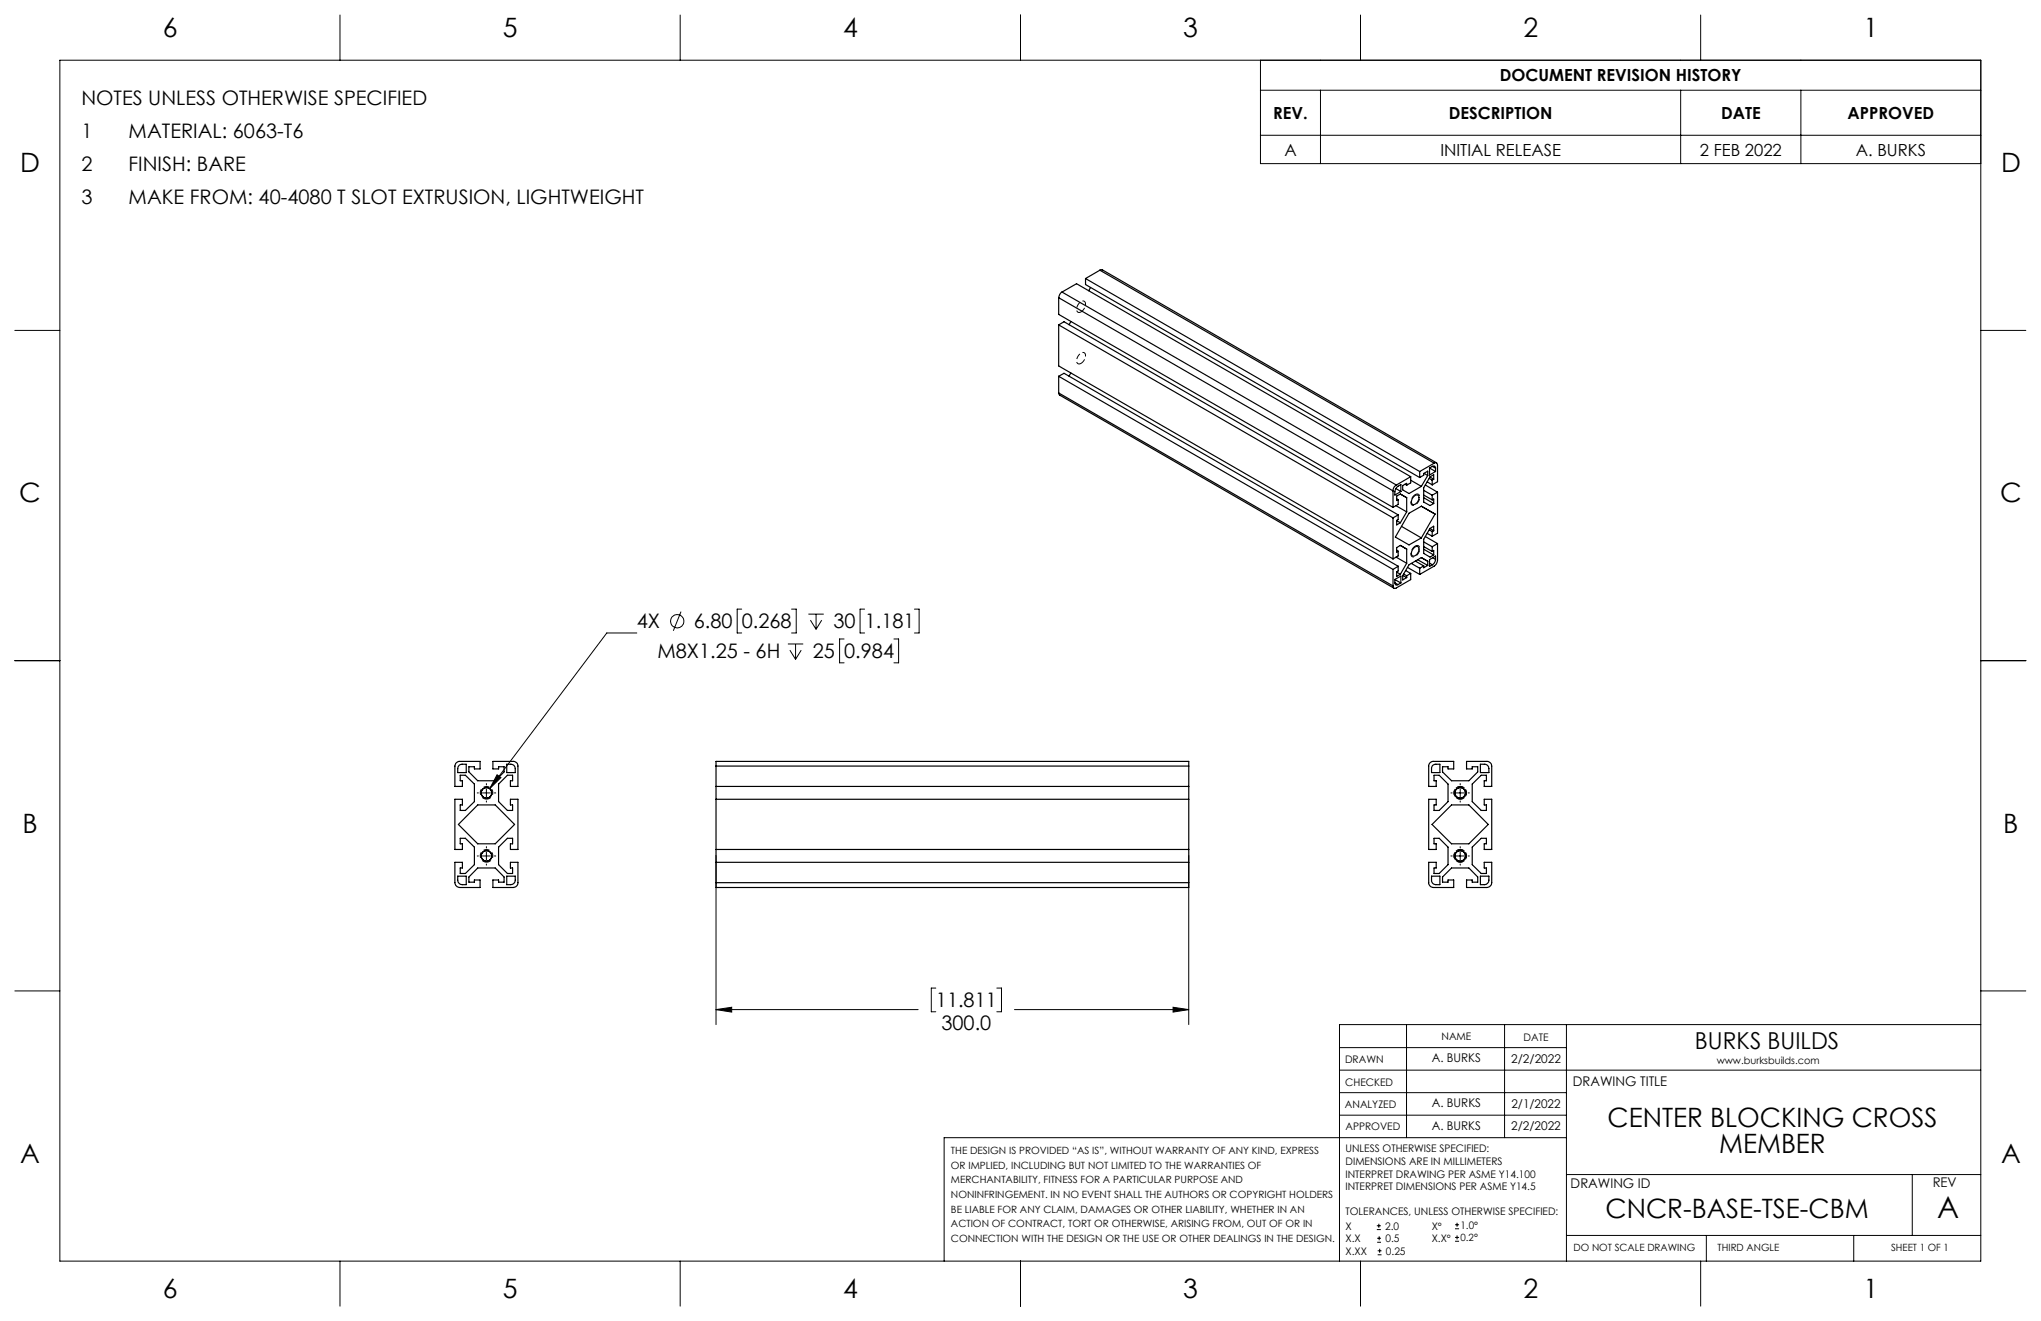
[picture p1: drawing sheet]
<svg xmlns="http://www.w3.org/2000/svg" width="432mm" height="279mm" viewBox="0 0 432 279" stroke-linecap="round" stroke-linejoin="round" font-family="sans-serif">
<g fill="none" stroke="#000" stroke-width=".21">
<path d="M12.7 12.7h406.4v254h-406.4zM71.9 3.2v9.5M143.9 3.2v9.5M215.9 3.2v9.5M266.7 12.7v21.9h152.4M266.7 19.1h152.4M279.4 19.1v15.5M287.8 3.2v9.5M355.6 19.1v15.5M359.8 3.2v9.5M381 19.1v15.5M266.7 28.6h152.4"/>
<path d="M3.1 69.9h9.6M419.1 69.9h9.5M3.1 139.7h9.6M134.7 133.9h-6.3l-24.8 32.9M144.1 129.4l-1.6 4M156.9 128.8h-.9v5.1h.9M166.7 136.2h3.2M167.1 137.5l1.2 2M167.5 128.8h1v5.1h-1M168.3 136.2v3.3M169.5 137.5l-1.2 2M171 129.9h3.3"/>
<path d="M171.4 131.2l1.2 1.9M172.6 129.9v3.2M173.8 131.2l-1.2 1.9M178.6 135.1h-1v5.1h1M182.9 128.8h-.9v5.1h.9M189.1 135.1h1v5.1h-1M193.5 128.8h1v5.1h-1M419.1 139.7h9.5M101 167.7h.2M102.1 167.7h1.7M102.9 165.7v.3M102.9 166.9v1.7"/>
<path d="M102.9 169.4v.3M102.9 179.1v.3M104.6 167.7h.3M105.2 163.9l.8 .6-2.4 2.3zM307 167.7h.2M308.1 167.7h1.7M308.9 165.7v.3M308.9 166.9v1.7M308.9 169.4v.3M308.9 179.1v.3M310.6 167.7h.3M101 181h.2"/>
<path d="M102.1 181h1.7M102.9 180.2v1.7M102.9 182.7v.3M104.6 181h.3M151.5 180.9v35.8M251.5 180.9v35.8M307 181h.2M308.1 181h1.7M308.9 180.2v1.7M308.9 182.7v.3M310.6 181h.3M3.1 209.6h9.6"/>
<path d="M151.5 213.5l3.3-.5v1.1zM151.5 213.5h42.7M198 209h-1v5h1M210.9 209h1v5h-1M214.6 213.5h36.9M248.2 213l3.3 .5-3.3 .6zM297.6 216.7v23.9M318.3 216.7v23.9M331.4 216.7v50M419.1 216.7h-135.7v50M419.1 209.6h9.5M283.4 226.3h135.7"/>
<path d="M283.4 231.1h48M283.4 221.6h48M283.4 235.9h48M291.3 259.3h.8M291.7 258.8v.9M307.8 259.9h.9M307.8 259h.9M308.3 258.6v.9M331.4 248.4h87.7M331.4 240.6h-131.7v26.1M404.6 248.4v12.9M71.9 266.7v9.6"/>
<path d="M143.9 266.7v9.6M215.9 266.7v9.6M287.8 266.7v9.6M291.3 260.1h.8M291.4 262.7h.8M291.4 261.9h.8M291.5 265.4h.8M291.5 264.5h.8M291.8 261.5v.8M291.9 264.1v.9M307.8 262.5h.9M307.8 261.7h.9"/>
<path d="M308.3 261.3v.8M331.4 261.3h87.7M359.8 266.7v9.6M361 261.3v5.4M392.2 261.3v5.4"/>
<circle cx="143.3" cy="131.4" r="1.4"/>
</g>
<path d="M102.9 169a1.33 1.33 0 0 1-1.1-1.9 1.33 1.33 0 0 1 2.2-.2 1.33 1.33 0 0 1-.9 2.1h-.2M308.9 169a1.33 1.33 0 0 0 1.2-1.9 1.33 1.33 0 0 0-2.3-.2 1.33 1.33 0 0 0 1 2.1h.1M308.9 166.3a1.33 1.33 0 0 1 1.2 2 1.33 1.33 0 0 1-2.3 .1 1.33 1.33 0 0 1 1-2l.1-.1M308.9 179.7a1.33 1.33 0 0 1 1.2 1.9 1.33 1.33 0 0 1-2.3 .2 1.33 1.33 0 0 1 1-2.1h.1M102.9 182.3a1.33 1.33 0 0 1-1.1-1.9 1.33 1.33 0 0 1 2.2-.1 1.33 1.33 0 0 1-.9 2h-.2M308.9 182.3a1.33 1.33 0 0 0 1.2-1.9 1.33 1.33 0 0 0-2.3-.1 1.33 1.33 0 0 0 1 2h.1" fill="none" stroke="#000" stroke-width=".21" stroke-dasharray="1.3 .6" stroke-dashoffset=".3" stroke-linecap="butt"/>
<path d="M228.7 66a1.62 1.62 0 0 0 .7-2.3 1.52 1.52 0 0 0-1.3 2.3h.6M228.7 76.8a1.62 1.62 0 0 0 .7-2.2 1.52 1.52 0 0 0-1.3 2.3l.6-.1M299.4 104.6a.67 .67 0 0 1 .9 .1 .67 .67 0 0 1 0 .9 1.2 1.2 0 0 1-1.7 1.1 1.78 1.78 0 0 1 .8-2.1M299.4 115.5a.67 .67 0 0 1 .9 .1 .67 .67 0 0 1 0 .9 1.2 1.2 0 0 1-1.7 1.1 1.78 1.78 0 0 1 .8-2.1" fill="none" stroke="#000" stroke-width=".21" stroke-dasharray="1.3 .6" stroke-dashoffset=".1" stroke-linecap="butt"/>
<path d="M151.5 213.5l3.3-.5v1.1zM248.2 213l3.3 .5-3.3 .6zM105.2 163.9l-1.6 2.9 2.4-2.3z" fill="#000"/>
<g fill="none" stroke="#000" stroke-width=".25">
<path d="M229.7 58.9l70.7 40.8M229.7 58.9v1.3l70.7 40.8M232.7 57.1h.5l70.7 40.8M232.7 57.1l70.7 40.9M232.7 57.1l-3 1.8M224 63l70.7 40.8M224 63v3.5l70.7 40.8M224 68.7v8.7l70.7 40.8M224 79.6v3.5M224 68.7l70.7 40.8M224 68.7l1.1-.6 70.7 40.8M224 79.6l1.1-.6 70.7 40.8"/>
<path d="M224 79.6l70.7 40.8M224.7 61.8l-.5 .5-.2 .7M224.7 61.8l70.7 40.8M224.7 61.8l3.1-1.8 70.6 40.8M226.6 68l-.4 .7M226.6 78.9l-.4 .7M230.7 60.8l-.4 .7M224 83.1l.2 .5 70.7 40.8M224 83.1l70.7 40.8M300.4 99.7v1.3M302.4 99v1.5l1.3-.8M302.4 99l1.3 .7"/>
<path d="M303 98.6a.42 .42 0 0 1 .5 0 .42 .42 0 0 1 .2 .4M303 98.6l-.6 .4M303 98.6l.7 .4M303.4 98a.42 .42 0 0 1 .5-.1 .42 .42 0 0 1 .2 .5v3.5l-1.1 .7M303.4 98l-3 1.7M303.7 99v.7M294.7 103.8v3.5M294.7 109.5v8.7M295.3 103.3l1.1 .7M295.3 107l2.3 1.3M295.3 117.8l2.3 1.3M295.4 102.6a1.38 1.38 0 0 0-.7 1.2"/>
<path d="M295.5 105.5l.3 .2M295.5 110.1l.8 .5M295.5 116.4l.3 .2M295.6 102.9l.8-.4v1.5l-1.3 .7 .1-1zM295.8 105.7l-.3 .2v-1l.8-.4 1.3 .8v3M295.8 108.9v1l-.3 .2v.9l.8-.4M295.8 116.6l-.3 .2v-1l.8-.4 1.3 .7v3M295.8 119.8v1l-.3 .2v.9l.8-.4M295.8 105.7v1l-1.1 .6M295.8 116.6v1l-1.1 .6M295.8 108.9l-1.1 .6M295.8 119.8l-1.1 .6"/>
<path d="M296.5 111.3l4.2 2.5M297.3 102.4l.3 .2M297.6 119.1l-1.3 2.4M297.6 102.6v-.4l-.8 .5v.9l1.3 .8 2.6-1.5M297.6 108.3l-1.3 2.3M298.1 108.5l2.6-1.4 2.9 1.6-2.9 5.1-2.6 1.5-2.9-1.7zM298.4 100.8l-3 1.8M298.4 100.8v1.3l-.8 .5M298.4 101.6l2.3 1.3M298.6 119.2l1.8 1M299 105.1a.65 .65 0 0 1 1-.4 .65 .65 0 0 1 .1 1.1 .97 .97 0 0 1-1.4 .8l-.1-.7zM299.2 115.8a.57 .57 0 0 1 .8-.2 .57 .57 0 0 1 .2 .8 1.14 1.14 0 0 1-1.5 1.1l-.1-.4 .1-.6z"/>
<path d="M299.4 118.7l1.8 1M299.9 118.4l2.1 1.2M301.2 119.7l-.8 .5M301.2 103.7l1.8 1M301.2 104.7l1.8 1M301.2 105.3l2.1 1.2M301.2 114.6l1.8 1M301.2 115.6l1.8 1M301.2 116.2l2.1 1.2M301.3 100.1l.7 .5M301.6 102.6l2.5 1.5M301.6 113.5l2.5 1.5"/>
<path d="M301.9 101.9l1.1 .7M301.9 112.8l1.1 .6M302 119.6v-.9l-1.3-.8-2.6 1.6-1.3 2.2v1l.8-.5M302 100.6l-1.3 2.3M302 100.6v-.9l-.8 .5v.3l-.8 .5M302 119.6l-.8 .5v-.4M302.4 101.2l.6 .4M302.4 112.1l.6 .3M302.4 119.1l.6 .4M302.5 100.9l.8 .5M302.5 111.8l.8 .5M303 101.6v1"/>
<path d="M303 104.7v1M303 112.4v1M303 115.6v1M303 105.7l.3-.1v.9M303 116.6l.3-.2v1M303.1 118l.6 .3M303.3 101.4v-1l-.8 .5-1.3 2.3v3l1.3 .7 .8-.4M303.3 112.3v-1l-.8 .5-1.3 2.3v3l1.3 .7 .8-.4M303.3 101.4l-.3 .2M303.3 112.3l-.3 .1M303.7 118.3l-.3 .8-.4 .4M303.7 118.3v-.7l-1.3 .8v1.4l.6-.3"/>
<path d="M304.1 115v3.5a1.6 1.6 0 0 1-.7 1.2l-3 1.8M304.1 104.1v8.7l-1.1 .6M304.1 104.1l-1.1 .6M304.1 115l-1.1 .6M294.7 120.4v3.5M295.1 123.3a.4 .4 0 0 0 .2 .4 .4 .4 0 0 0 .5-.1M295.1 123.3v-.7l1.3-.8v1.5M295.1 122.6l1.3 .7M295.1 123.3l.7 .3M295.5 121l.8 .5M296.4 123.3l-.6 .3M296.8 121.7l.8 .5"/>
<path d="M297 121.4l.6 .4M297.4 120.7l1 .6M297.6 121.8v.4M297.8 120l2.6 1.5M298.4 121.3v1.3l-3 1.8a.43 .43 0 0 1-.5 0 .43 .43 0 0 1-.2-.5M298.4 121.3l-.8 .5M300.4 120.2v1.3M96.6 161.3l.4-.3h4.6v1.6h-1.2v-.4h-1.2v1.1l1.9 1.8h3.7l1.8-1.8v-1.1h-1.1v.4h-1.2v-1.6h4.3a.96 .96 0 0 1 1 1v4.3h-1.6v-1.2h.4v-1.1h-1l-1.9 1.8v3.7l1.9 1.9h1v-1.1h-.4v-1.2h1.6v10.6h-1.6v-1.2h.4v-1.2h-1l-1.9 1.9v3.7l1.9 1.8h1v-1.1h-.4v-1.2h1.6v4.3a1.02 1.02 0 0 1-1 1h-4.3v-1.6h1.2v.5h1.1v-1.1l-1.8-1.9h-3.7l-1.9 1.9v1.1h1.2v-.5h1.2v1.6h-4.3a1.09 1.09 0 0 1-1.1-1v-4.3h1.6v1.2h-.4v1.1h1.1l1.9-1.8v-3.7l-1.9-1.9h-1.1v1.2h.4v1.2h-1.6v-10.6h1.6v1.2h-.4v1.1h1.1l1.9-1.9v-3.7l-1.9-1.8h-1.1v1.1h.4v1.2h-1.6v-4.3zM97.1 161.9l.5-.3h1v1.8h-1.8v-.8zM101.1 170.3h3.7l4.1 4.1-4.1 4.1h-3.7l-4.1-4.1zM107.2 161.6h.9a.9 .9 0 0 1 .9 1v.8h-1.8zM151.5 162v-1h100v1"/>
<path d="M151.5 169.1h100M151.5 179.7h100M151.5 162v24.7M151.5 162h100M151.5 166.3h100M251.5 162v24.7M302.5 161.3l.6-.3h4.5v1.6h-1.2v-.4h-1.2v1.1l1.9 1.8h3.7l1.8-1.8v-1.1h-1.1v.4h-1.2v-1.6h4.3a1.02 1.02 0 0 1 1 1v4.3h-1.6v-1.2h.5v-1.1h-1.1l-1.9 1.8v3.7l1.9 1.9h1.1v-1.1h-.5v-1.2h1.6v10.6h-1.6v-1.2h.5v-1.2h-1.1l-1.9 1.9v3.7l1.9 1.8h1.1v-1.1h-.5v-1.2h1.6v4.3a1.09 1.09 0 0 1-1 1h-4.3v-1.6h1.2v.5h1.1v-1.1l-1.8-1.9h-3.7l-1.9 1.9v1.1h1.2v-.5h1.2v1.6h-4.4a1.02 1.02 0 0 1-.9-1v-4.3h1.5v1.2h-.4v1.1h1.1l1.9-1.8v-3.7l-1.9-1.9h-1.1v1.2h.4v1.2h-1.5v-10.6h1.5v1.2h-.4v1.1h1.1l1.9-1.9v-3.7l-1.9-1.8h-1.1v1.1h.4v1.2h-1.5v-4.4zM303 174.4l4.1-4.1h3.7l4.1 4.1-4.1 4.1h-3.7zM303.1 161.9l.5-.3h1v1.8h-1.7v-1zM313.2 161.6h.8a.9 .9 0 0 1 1 1v.8h-1.8zM96.8 185.3h1.8v1.8h-.8a.96 .96 0 0 1-1-.9zM107.2 185.3h1.8v.9a.96 .96 0 0 1-.9 .9h-.9z"/>
<path d="M151.5 186.7v1h100v-1M151.5 186.7h100M151.5 182.4h100M302.9 185.3h1.7v1.8h-.8a.9 .9 0 0 1-.9-.9zM313.2 185.3h1.8v.9a.96 .96 0 0 1-1 .9h-.8z"/>
<circle cx="102.9" cy="167.7" r="1.13"/>
<circle cx="102.9" cy="167.7" r="1.11"/>
<circle cx="308.9" cy="167.7" r="1.13"/>
<circle cx="102.9" cy="181" r="1.12"/>
<circle cx="102.9" cy="181" r="1.11"/>
<circle cx="308.9" cy="181" r="1.12"/>
</g>
<text font-size="6.3" x="409.8" y="257.6">A</text>
<g font-size="5.6">
<text x="34.4" y="7.9">6</text>
<text x="106.4" y="7.9">5</text>
<text x="178.4" y="7.9">4</text>
<text x="250.3" y="7.9">3</text>
<text x="322.3" y="7.9">2</text>
<text x="394.3" y="7.9">1</text>
<text x="4.2" y="36.4">D</text>
<text x="423.3" y="36.4">D</text>
<text x="4.1" y="106.3">C</text>
<text x="423.2" y="106.3">C</text>
<text x="4.7" y="176.1">B</text>
<text x="423.8" y="176.1">B</text>
<text x="340.1" y="238.3">CENTER BLOCKING CROSS</text>
<text x="4.3" y="246">A</text>
<text x="363.7" y="243.9">MEMBER</text>
<text x="423.4" y="246">A</text>
<text x="339.7" y="257.6">CNCR-BASE-TSE-CBM</text>
<text x="34.4" y="274.6">6</text>
<text x="106.4" y="274.6">5</text>
<text x="178.4" y="274.6">4</text>
<text x="250.3" y="274.6">3</text>
<text x="322.3" y="274.6">2</text>
<text x="394.3" y="274.6">1</text>
</g>
<text font-size="4.9" x="358.6" y="221.8">BURKS BUILDS</text>
<g font-size="4.2">
<text x="17.2" y="22.3">NOTES UNLESS OTHERWISE SPECIFIED</text>
<text x="17.2" y="29.3">1</text>
<text x="27.2" y="29.3">MATERIAL: 6063-T6</text>
<text x="17.2" y="36.2">2</text>
<text x="27.2" y="36.2">FINISH: BARE</text>
<text x="17.2" y="43.2">3</text>
<text x="27.2" y="43.2">MAKE FROM: 40-4080 T SLOT EXTRUSION, LIGHTWEIGHT</text>
<text x="134.7" y="132.9">4X</text>
<text x="146.8" y="132.9">6.80</text>
<text x="156.9" y="132.9">0.268</text>
<text x="176.3" y="132.9">30</text>
<text x="182.9" y="132.9">1.181</text>
<text x="139.1" y="139.3">M8X1.25 - 6H</text>
<text x="172" y="139.3">25</text>
<text x="178.6" y="139.3">0.984</text>
<text x="198" y="213.1">11.811</text>
<text x="199.2" y="217.8">300.0</text>
</g>
<g font-size="3.5">
<text x="317.3" y="17.2">DOCUMENT REVISION HISTORY</text>
<text x="269.4" y="25.1">REV.</text>
<text x="306.5" y="25.1">DESCRIPTION</text>
<text x="364.1" y="25.1">DATE</text>
<text x="390.9" y="25.1">APPROVED</text>
<text x="271.7" y="32.9">A</text>
<text x="304.7" y="32.9">INITIAL RELEASE</text>
<text x="359.6" y="32.9">2 FEB 2022</text>
<text x="392.6" y="32.9">A. BURKS</text>
</g>
<g font-size="2.8">
<text x="332.8" y="229.7">DRAWING TITLE</text>
<text x="332.3" y="251.3">DRAWING ID</text>
<text x="408.9" y="251.1">REV</text>
</g>
<g font-size="2.5">
<text x="302.9" y="224.7">A. BURKS</text>
<text x="319.7" y="224.9">2/2/2022</text>
<text x="302.9" y="239">A. BURKS</text>
<text x="302.9" y="234.2">A. BURKS</text>
<text x="319.7" y="239.1">2/2/2022</text>
<text x="319.8" y="234.3">2/1/2022</text>
</g>
<g font-size="2.2">
<text x="305" y="220">NAME</text>
<text x="322.3" y="220.2">DATE</text>
<text x="284.6" y="224.8">DRAWN</text>
<text x="284.6" y="229.7">CHECKED</text>
<text x="284.5" y="234.3">ANALYZED</text>
<text x="284.7" y="239.1">APPROVED</text>
<text x="284.7" y="243.7">UNLESS OTHERWISE SPECIFIED:</text>
<text x="284.7" y="246.4">DIMENSIONS ARE IN MILLIMETERS</text>
<text x="284.7" y="249">INTERPRET DRAWING PER ASME Y14.100</text>
<text x="284.7" y="251.7">INTERPRET DIMENSIONS PER ASME Y14.5</text>
<text x="284.7" y="257">TOLERANCES, UNLESS OTHERWISE SPECIFIED:</text>
<text x="284.7" y="260.1">X</text>
<text x="284.7" y="262.7">X.X</text>
<text x="293" y="260.1">2.0</text>
<text x="293.1" y="262.7">0.5</text>
<text x="302.9" y="260">X°</text>
<text x="302.9" y="262.7">X.X°</text>
<text x="309" y="259.9">1.0°</text>
<text x="284.7" y="265.4">X.XX</text>
<text x="293.2" y="265.4">0.25</text>
</g>
<g font-size="2.1">
<text x="363.2" y="225">www.burksbuilds.com</text>
<text x="201.2" y="244">THE DESIGN IS PROVIDED “AS IS”, WITHOUT WARRANTY OF ANY KIND, EXPRESS</text>
<text x="201.2" y="247.2">OR IMPLIED, INCLUDING BUT NOT LIMITED TO THE WARRANTIES OF</text>
<text x="201.2" y="250.3">MERCHANTABILITY, FITNESS FOR A PARTICULAR PURPOSE AND</text>
<text x="201.2" y="253.4">NONINFRINGEMENT. IN NO EVENT SHALL THE AUTHORS OR COPYRIGHT HOLDERS</text>
<text x="201.2" y="256.5">BE LIABLE FOR ANY CLAIM, DAMAGES OR OTHER LIABILITY, WHETHER IN AN</text>
<text x="201.2" y="259.6">ACTION OF CONTRACT, TORT OR OTHERWISE, ARISING FROM, OUT OF OR IN</text>
<text x="201.2" y="262.7">CONNECTION WITH THE DESIGN OR THE USE OR OTHER DEALINGS IN THE DESIGN.</text>
<text x="309" y="262.6">0.2°</text>
<text x="332.9" y="264.6">DO NOT SCALE DRAWING</text>
<text x="363.4" y="264.6">THIRD ANGLE</text>
<text x="400.1" y="264.6">SHEET 1 OF 1</text>
</g>
</svg>
